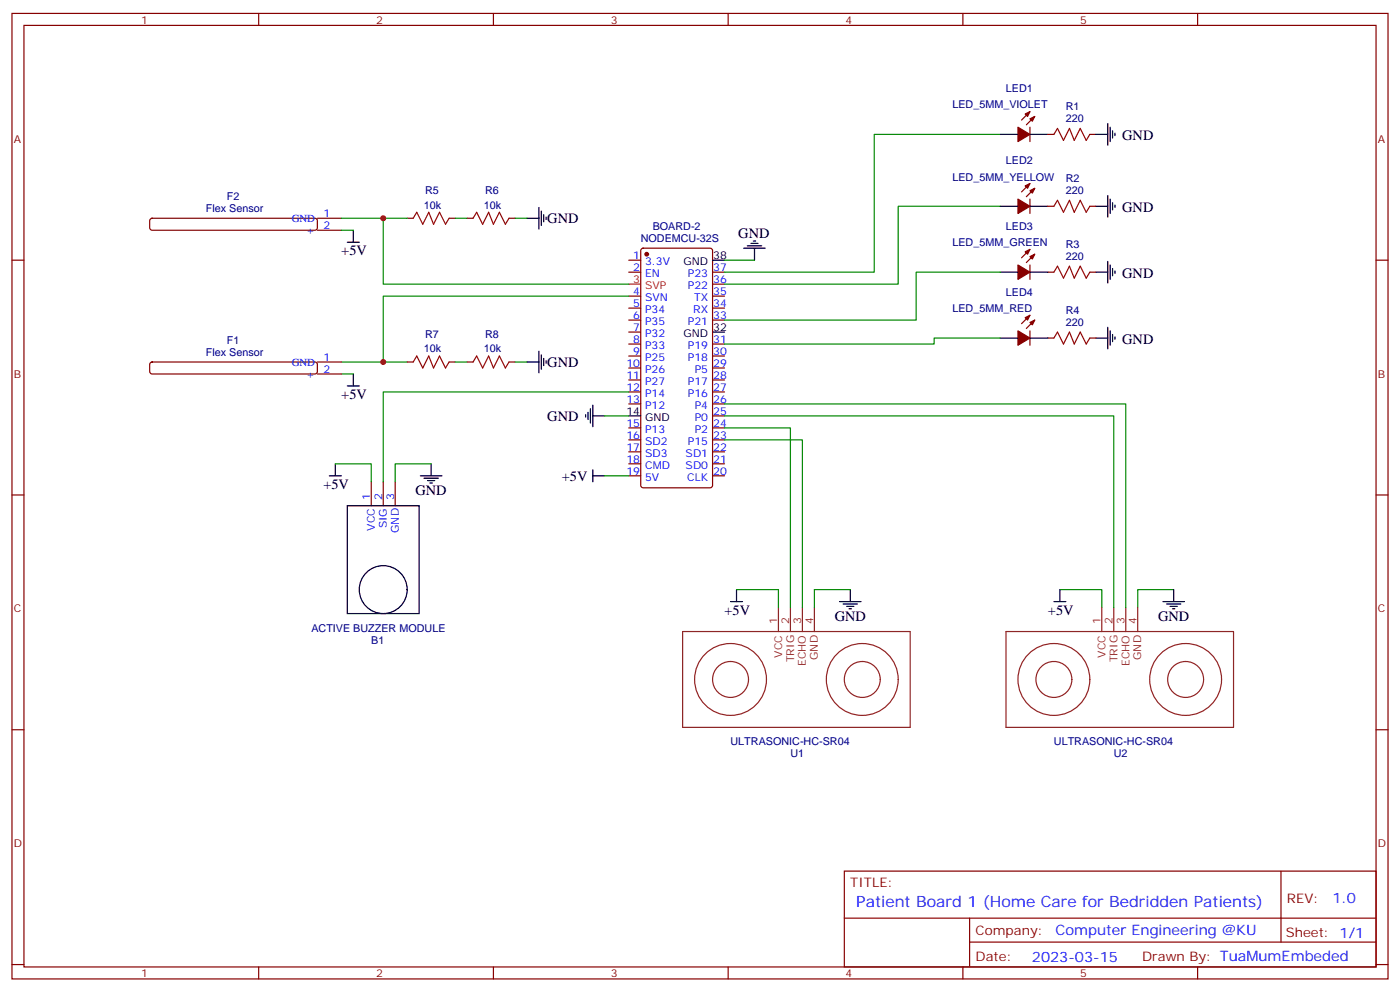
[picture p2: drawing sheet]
<svg xmlns="http://www.w3.org/2000/svg" width="412mm" height="292mm" viewBox="0 0 412 292" stroke-linecap="round" stroke-linejoin="round" font-family="sans-serif">
<g fill="none" stroke="#870000" stroke-width=".35">
<path d="M3.5 4h405.4v284.3h-405.4zM7.1 7.5h398.2v277.3h-398.2zM76.2 4v3.5M145.3 4v3.5M214.5 4v3.5M283.6 4v3.5M352.8 4v3.5M303.4 37.5v4.2M303.4 32.9l-2.5 2.4M304.8 34.3l-2.5 2.5M308.7 39.6h1.7M321 39.6h1.8"/>
<path d="M303.4 58.6v4.3M303.4 54l-2.5 2.5M304.8 55.5l-2.5 2.4M3.5 76.6h3.6M185.2 76.6h3.5M189 73.3l.4-.2h19.8l.6 .4 .1 69.4-.5 .7-20 .1-.6-.5-.1-69.4zM308.7 60.7h1.7M321 60.7h1.8M405.3 76.6h3.6M185.2 80.2h3.5M185.2 87.2h3.5M185.2 90.7h3.5"/>
<path d="M185.2 94.3h3.5M185.2 97.8h3.5M209.9 80.2h3.5M209.9 87.2h3.5M209.9 90.7h3.5M209.9 94.3h3.5M209.9 83.7h3.5M185.2 101.3h3.5M185.2 104.8h3.5M185.2 108.4h3.5M185.2 111.9h3.5M185.2 115.4h3.5"/>
<path d="M185.2 119h3.5M209.9 101.3h3.5M209.9 104.8h3.5M209.9 108.4h3.5M209.9 111.9h3.5M209.9 115.4h3.5M209.9 119h3.5M185.2 126h3.5M185.2 129.5h3.5M185.2 133.1h3.5M185.2 136.6h3.5M209.9 126h3.5"/>
<path d="M209.9 129.5h3.5M209.9 133.1h3.5M209.9 136.6h3.5M209.9 122.5h3.5M3.5 145.8h3.6M109.4 141.9v7M112.9 141.9v7M116.4 141.9v7M185.2 140.1h3.5M209.9 140.1h3.5M405.3 145.8h3.6M3.5 214.9h3.6"/>
<path d="M405.3 214.9h3.6M248.7 256.5h156.6v28.3h-156.6zM377.3 256.6v20.8M248.7 270.4h156.5M285.6 277.4h119.6M285.6 270.4v14.1M3.5 284.1h3.6M76.2 284.8v3.5M145.3 284.8v3.5M214.5 284.8v3.5M283.6 284.8v3.5M352.8 284.8v3.5"/>
<path d="M405.3 284.1h3.6"/>
</g>
<g fill="#870000" stroke="#870000" stroke-width=".35">
<path d="M302 33.6l1.4-.7-.7 1.4z"/>
<path d="M303.4 35l1.4-.7-.7 1.4z"/>
<path d="M299.9 37.5l3.5 2.1-3.5 2.1z"/>
<path d="M302 54.8l1.4-.8-.7 1.5z"/>
<path d="M303.4 56.2l1.4-.7-.7 1.4z"/>
<path d="M299.9 58.6l3.5 2.1-3.5 2.2z"/>
<circle cx="190.5" cy="74.9" r=".53"/>
</g>
<path d="M185.2 83.7h3.5" fill="none" stroke="#f00" stroke-width=".35"/>
<g fill="none" stroke="#000" stroke-width=".35">
<path d="M294.6 39.6h5.3M303.4 39.6h5.3M322.8 39.6h3.5M326.3 36.4v6.4M327 37.5v4.2M327.7 38.5v2.1M328.4 39.2v.7M326.3 57.6v6.3M327 58.6v4.3M327.7 59.7v2.1M209.9 76.6h3.5M219.1 73.1h6.3"/>
<path d="M220.1 72.4h4.3M221.2 71.7h2.1M221.9 71h.7M222.2 73.1v3.5M294.6 60.7h5.3M303.4 60.7h5.3M322.8 60.7h3.5M328.4 60.4v.7M209.9 97.8h3.5M174.6 119.3v6.4M98.8 136.6v3.5M127 136.6v3.5"/>
<path d="M172.5 122.1v.7M173.2 121.4v2.1M173.9 120.4v4.2M174.6 122.5h3.6M174.6 138.4v3.5M185.2 122.5h3.5M97 140.1h3.5M102.3 148.9h21.2v31.8h-21.2zM123.8 140.1h6.4M124.9 140.8h4.2M125.9 141.5h2.2M126.6 142.2h.8"/>
<path d="M174.6 140.1h3.6"/>
<circle cx="112.9" cy="173.6" r="7.1"/>
</g>
<path d="M310.4 39.6l1.1-1.8 1.8 3.5 1.7-3.5 1.4 3.5 1.8-3.5 1.8 3.5 1-1.7M310.4 60.7l1.1-1.7 1.8 3.5 1.7-3.5 1.4 3.5 1.8-3.5 1.8 3.5 1-1.8" fill="none" stroke="#a10000" stroke-width=".35"/>
<path d="M213.4 76.6h8.8M178.2 122.5h7M178.2 140.1h7" fill="none" stroke="#008700" stroke-width=".35"/>
<g fill="none" stroke="#8c2424" stroke-width=".35">
<path d="M229.3 178.9v7.1M232.8 178.9v7.1M236.4 178.9v7.1M239.9 178.9v7.1M201.1 186h67v28.2h-67z"/>
<circle cx="215.2" cy="200.1" r="10.6"/>
<circle cx="215.2" cy="200.1" r="5.3"/>
<circle cx="254" cy="200.1" r="10.6"/>
<circle cx="254" cy="200.1" r="5.3"/>
</g>
<path d="M44.3 64.5l.5-.2h48l.6 .4 .1 2.4-.2 .5-.5 .2h-48l-.5-.2-.2-.5v-2.1z" fill="#fff" stroke="#870000" stroke-width=".35"/>
<g fill="none" stroke="#870000" stroke-width=".35">
<path d="M93.5 64.3h7M93.5 67.8h7M119.9 64.3h1.8M132.3 64.3h1.8M137.6 64.3h1.7M149.9 64.3h1.8M303.4 78v4.3M303.4 73.4l-2.5 2.5M304.8 74.9l-2.5 2.4M303.4 97.4v4.3M303.4 92.9l-2.5 2.4M304.8 94.3l-2.5 2.4"/>
<path d="M308.7 99.6h1.7M308.7 80.2h1.7M321 99.6h1.8M321 80.2h1.8M119.9 106.6h1.8M132.3 106.6h1.8M137.6 106.6h1.7M149.9 106.6h1.8"/>
</g>
<g fill="none" stroke="#000" stroke-width=".35">
<path d="M102.3 71.3h3.5M104.1 67.8v3.5M155.2 64.3h3.5M158.7 61.1v6.4M159.5 62.2v4.2M160.2 63.2v2.1M160.9 63.9v.7M326.3 77v6.3M327 78v4.3M327.7 79.1v2.1M328.4 79.8v.7M294.6 99.6h5.3"/>
<path d="M294.6 80.2h5.3M303.4 99.6h5.3M303.4 80.2h5.3M322.8 99.6h3.5M322.8 80.2h3.5M326.3 96.4v6.3M327 97.4v4.3M327.7 98.5v2.1M328.4 99.2v.7M102.3 113.7h3.5M104.1 110.1v3.6M155.2 106.6h3.5"/>
<path d="M158.7 103.4v6.4M159.5 104.5v4.2M160.2 105.6v2.1M160.9 106.3v.7"/>
</g>
<path d="M121.7 64.3l1.1-1.8 1.7 3.5 1.8-3.5 1.4 3.5 1.8-3.5 1.7 3.5 1.1-1.7M139.3 64.3l1.1-1.8 1.8 3.5 1.7-3.5 1.4 3.5 1.8-3.5 1.8 3.5 1-1.7M310.4 99.6l1.1-1.8 1.8 3.5 1.7-3.5 1.4 3.5 1.8-3.5 1.8 3.5 1-1.7M310.4 80.2l1.1-1.8 1.8 3.5 1.7-3.5 1.4 3.5 1.8-3.5 1.8 3.5 1-1.7M121.7 106.6l1.1-1.8 1.7 3.6 1.8-3.6 1.4 3.6 1.8-3.6 1.7 3.6 1.1-1.8M139.3 106.6l1.1-1.8 1.8 3.6 1.7-3.6 1.4 3.6 1.8-3.6 1.8 3.6 1-1.8" fill="none" stroke="#a10000" stroke-width=".35"/>
<g fill="#870000" stroke="#870000" stroke-width=".35">
<path d="M302 93.6l1.4-.7-.7 1.4z"/>
<path d="M303.4 95l1.4-.7-.7 1.4z"/>
<path d="M299.9 97.4l3.5 2.2-3.5 2.1z"/>
<path d="M302 74.2l1.4-.8-.7 1.5z"/>
<path d="M303.4 75.6l1.4-.7-.7 1.4z"/>
<path d="M299.9 78l3.5 2.2-3.5 2.1z"/>
</g>
<path d="M100.5 67.8h3.6M100.5 64.3h19.4M112.9 64.3v19.4h72.3M134.1 64.3h3.5M151.7 64.3h3.5M100.5 106.6h19.4M100.5 110.1h3.6M134.1 106.6h3.5M151.7 106.6h3.5" fill="none" stroke="#008700" stroke-width=".35"/>
<path d="M44.3 106.8l.5-.2h48l.6 .4 .1 2.4-.2 .5-.5 .2h-48l-.5-.2-.2-.5v-2.1z" fill="#fff" stroke="#870000" stroke-width=".35"/>
<path d="M93.5 106.6h7M93.5 110.1h7" fill="none" stroke="#870000" stroke-width=".35"/>
<g fill="none" stroke="#008700" stroke-width=".35">
<path d="M294.6 39.6h-37.1v40.6h-44.1M294.6 60.7h-30v23h-51.2M185.2 87.2h-72.3v19.4M294.6 80.2h-24.7v14.1h-56.5M294.6 99.6h-19.4v1.7h-61.8M185.2 115.4h-72.3v26.5M213.4 119h118.2v59.9M98.8 136.6h10.6v5.3M127 136.6h-10.6v5.3M213.4 129.5h23v49.4M213.4 126h19.4v52.9M213.4 122.5h114.7v56.4"/>
<path d="M217 173.6h12.3v5.3M250.5 173.6h-10.6v5.3M312.2 173.6h12.4v5.3M345.7 173.6h-10.6v5.3"/>
</g>
<g fill="none" stroke="#000" stroke-width=".35">
<path d="M215.2 177.2h3.5M217 173.6v3.6M247.3 177.2h6.3M248.4 177.9h4.2M249.4 178.6h2.1M250.1 179.3h.7M250.5 173.6v3.6M310.4 177.2h3.6M312.2 173.6v3.6M342.5 177.2h6.4M343.6 177.9h4.2M344.7 178.6h2.1"/>
<path d="M345.4 179.3h.7M345.7 173.6v3.6"/>
</g>
<g fill="none" stroke="#8c2424" stroke-width=".35">
<path d="M324.6 178.9v7.1M328.1 178.9v7.1M331.6 178.9v7.1M335.1 178.9v7.1M296.3 186h67.1v28.2h-67.1z"/>
<circle cx="310.4" cy="200.1" r="10.6"/>
<circle cx="310.4" cy="200.1" r="5.3"/>
<circle cx="349.2" cy="200.1" r="10.6"/>
<circle cx="349.2" cy="200.1" r="5.3"/>
</g>
<g fill="#c00">
<circle cx="112.9" cy="64.3" r=".88"/>
<circle cx="112.9" cy="106.6" r=".88"/>
</g>
<text font-size="4.6" fill="#00f" x="252.2" y="267.1">Patient Board 1 (Home Care for Bedridden Patients)</text>
<g font-size="4.2">
<text x="330.6" y="41.3">GND</text>
<text x="161.2" y="65.7">GND</text>
<text x="330.6" y="62.5">GND</text>
<text x="217.5" y="69.9">GND</text>
<text x="100.5" y="75.2">+5V</text>
<text x="330.6" y="81.9">GND</text>
<text x="330.6" y="101.3">GND</text>
<text x="161.2" y="108">GND</text>
<text x="100.5" y="117.5">+5V</text>
<text x="161.2" y="123.9">GND</text>
<text x="165.5" y="141.6">+5V</text>
<text x="95.2" y="144">+5V</text>
<text x="122.4" y="145.8">GND</text>
<text x="213.4" y="181">+5V</text>
<text x="245.9" y="182.8">GND</text>
<text x="308.7" y="181">+5V</text>
<text x="341.1" y="182.8">GND</text>
</g>
<g font-size="4.2" fill="#00f">
<text x="392.5" y="265.8">1.0</text>
<text x="310.9" y="275.4">Computer Engineering @KU</text>
<text x="304" y="283.2">2023-03-15</text>
</g>
<g font-size="3.9" fill="#800">
<text x="250.5" y="261.1">TITLE:</text>
<text x="379.1" y="265.8">REV:</text>
<text x="287.4" y="275.3">Company:</text>
<text x="378.7" y="275.9">Sheet: 1/1</text>
<text x="287.4" y="283">Date:</text>
<text x="336.4" y="283.1">Drawn By: TuaMumEmbeded</text>
</g>
<g font-size="3.2" fill="#800">
<text x="41.6" y="6.9">1</text>
<text x="110.8" y="6.9">2</text>
<text x="179.9" y="6.9">3</text>
<text x="249.1" y="6.9">4</text>
<text x="318.2" y="6.9">5</text>
<text x="4.1" y="42.1">A</text>
<text x="405.9" y="42.1">A</text>
<text x="4.1" y="111.2">B</text>
<text x="405.9" y="111.2">B</text>
<text x="4.1" y="180.3">C</text>
<text x="405.9" y="180.3">C</text>
<text x="4.1" y="249.5">D</text>
<text x="405.9" y="249.5">D</text>
<text x="41.6" y="287.8">1</text>
<text x="110.8" y="287.8">2</text>
<text x="179.9" y="287.8">3</text>
<text x="249.1" y="287.8">4</text>
<text x="318.2" y="287.8">5</text>
</g>
<g font-size="3.2" fill="#000080">
<text x="296.3" y="27.2">LED1</text>
<text x="280.6" y="31.9">LED_5MM_VIOLET</text>
<text x="314" y="32.5">R1</text>
<text x="314" y="36.1">220</text>
<text x="280.6" y="53.2">LED_5MM_YELLOW</text>
<text x="296.3" y="48.4">LED2</text>
<text x="314" y="53.7">R2</text>
<text x="66.9" y="59">F2</text>
<text x="125.2" y="57.2">R5</text>
<text x="142.9" y="57.2">R6</text>
<text x="314" y="57.2">220</text>
<text x="60.7" y="62.5">Flex Sensor</text>
<text x="124.9" y="61.5">10k</text>
<text x="142.5" y="61.5">10k</text>
<text x="188.7" y="71.3">NODEMCU-32S</text>
<text x="192.3" y="67.8">BOARD-2</text>
<text x="296.3" y="67.8">LED3</text>
<text x="280.6" y="72.4">LED_5MM_GREEN</text>
<text x="314" y="76.6">220</text>
<text x="314" y="73.1">R3</text>
<text x="296.3" y="87.2">LED4</text>
<text x="280.6" y="92">LED_5MM_RED</text>
<text x="314" y="92.5">R4</text>
<text x="66.9" y="101.3">F1</text>
<text x="125.2" y="99.6">R7</text>
<text x="142.9" y="99.6">R8</text>
<text x="314" y="96">220</text>
<text x="60.7" y="104.8">Flex Sensor</text>
<text x="124.9" y="103.8">10k</text>
<text x="142.5" y="103.8">10k</text>
<text x="91.7" y="186">ACTIVE BUZZER MODULE</text>
<text x="109.4" y="189.5">B1</text>
<text x="215.2" y="219.5">ULTRASONIC-HC-SR04</text>
<text x="310.4" y="219.5">ULTRASONIC-HC-SR04</text>
<text x="232.8" y="223">U1</text>
<text x="328.1" y="223">U2</text>
</g>
<g font-size="3.2" fill="#00f">
<text x="85.9" y="65.3">GND</text>
<text x="95.2" y="63.9">1</text>
<text x="90.2" y="68.9">+</text>
<text x="95.2" y="67.5">2</text>
<text x="186.5" y="76.3">1</text>
<text x="186.5" y="79.8">2</text>
<text x="190" y="78">3.3V</text>
<text x="190" y="81.6">EN</text>
<text x="202.6" y="81.6">P23</text>
<text x="210.1" y="83.3">36</text>
<text x="210.1" y="79.8">37</text>
<text x="186.5" y="86.9">4</text>
<text x="190" y="88.6">SVN</text>
<text x="202.6" y="85.1">P22</text>
<text x="204.5" y="88.6">TX</text>
<text x="210.1" y="86.9">35</text>
<text x="186.5" y="90.4">5</text>
<text x="186.5" y="93.9">6</text>
<text x="190" y="92.1">P34</text>
<text x="190" y="95.7">P35</text>
<text x="202.6" y="95.7">P21</text>
<text x="204.2" y="92.1">RX</text>
<text x="210.1" y="93.9">33</text>
<text x="210.1" y="90.4">34</text>
<text x="186.5" y="97.4">7</text>
<text x="186.5" y="101">8</text>
<text x="190" y="99.2">P32</text>
<text x="210.1" y="101">31</text>
<text x="85.9" y="107.7">GND</text>
<text x="95.2" y="106.3">1</text>
<text x="186.5" y="104.5">9</text>
<text x="190" y="102.7">P33</text>
<text x="190" y="106.3">P25</text>
<text x="202.6" y="106.3">P18</text>
<text x="202.6" y="102.7">P19</text>
<text x="210.1" y="104.5">30</text>
<text x="90.2" y="111.2">+</text>
<text x="95.2" y="109.8">2</text>
<text x="184.5" y="108">10</text>
<text x="184.5" y="111.5">11</text>
<text x="190" y="109.8">P26</text>
<text x="190" y="113.3">P27</text>
<text x="202.6" y="113.3">P17</text>
<text x="204.7" y="109.8">P5</text>
<text x="210.1" y="111.5">28</text>
<text x="210.1" y="108">29</text>
<text x="184.5" y="115.1">12</text>
<text x="184.5" y="118.6">13</text>
<text x="190" y="116.8">P14</text>
<text x="202.6" y="116.8">P16</text>
<text x="210.1" y="118.6">26</text>
<text x="210.1" y="115.1">27</text>
<text x="184.5" y="125.7">15</text>
<text x="190" y="120.4">P12</text>
<text x="204.7" y="123.9">P0</text>
<text x="204.7" y="120.4">P4</text>
<text x="210.1" y="125.7">24</text>
<text x="210.1" y="122.1">25</text>
<text x="184.5" y="129.2">16</text>
<text x="190" y="127.4">P13</text>
<text x="190" y="131">SD2</text>
<text x="202.6" y="131">P15</text>
<text x="204.7" y="127.4">P2</text>
<text x="210.1" y="129.2">23</text>
<text x="184.5" y="132.7">17</text>
<text x="184.5" y="136.2">18</text>
<text x="190" y="134.5">SD3</text>
<text x="202" y="134.5">SD1</text>
<text x="210.1" y="136.2">21</text>
<text x="210.1" y="132.7">22</text>
<text x="184.5" y="139.8">19</text>
<text x="190" y="138">CMD</text>
<text x="190" y="141.5">5V</text>
<text x="202" y="138">SD0</text>
<text x="202.4" y="141.5">CLK</text>
<text x="210.1" y="139.8">20</text>
<text x="109" y="147.2" transform="rotate(-90 109 147.2)">1</text>
<text x="112.5" y="147.2" transform="rotate(-90 112.5 147.2)">2</text>
<text x="116.1" y="147.2" transform="rotate(-90 116.1 147.2)">3</text>
<text x="113.9" y="155.6" transform="rotate(-90 113.9 155.6)">SIG</text>
<text x="110.4" y="156.2" transform="rotate(-90 110.4 156.2)">VCC</text>
<text x="117.5" y="156.9" transform="rotate(-90 117.5 156.9)">GND</text>
</g>
<g font-size="3.2">
<text x="210.1" y="76.3">38</text>
<text x="201.3" y="78">GND</text>
<text x="201.3" y="99.2">GND</text>
<text x="210.1" y="97.4">32</text>
<text x="184.5" y="122.1">14</text>
<text x="190" y="123.9">GND</text>
</g>
<g font-size="3.2" fill="#f00">
<text x="186.5" y="83.3">3</text>
<text x="190" y="85.1">SVP</text>
</g>
<g font-size="3.2" fill="#8d2323">
<text x="229" y="183.9" transform="rotate(-90 229 183.9)">1</text>
<text x="232.5" y="183.9" transform="rotate(-90 232.5 183.9)">2</text>
<text x="236" y="183.9" transform="rotate(-90 236 183.9)">3</text>
<text x="239.5" y="183.9" transform="rotate(-90 239.5 183.9)">4</text>
<text x="324.2" y="183.9" transform="rotate(-90 324.2 183.9)">1</text>
<text x="327.7" y="183.9" transform="rotate(-90 327.7 183.9)">2</text>
<text x="331.3" y="183.9" transform="rotate(-90 331.3 183.9)">3</text>
<text x="334.8" y="183.9" transform="rotate(-90 334.8 183.9)">4</text>
<text x="230.4" y="193.6" transform="rotate(-90 230.4 193.6)">VCC</text>
<text x="233.9" y="195" transform="rotate(-90 233.9 195)">TRIG</text>
<text x="237.4" y="196.1" transform="rotate(-90 237.4 196.1)">ECHO</text>
<text x="240.9" y="194.3" transform="rotate(-90 240.9 194.3)">GND</text>
<text x="325.6" y="193.6" transform="rotate(-90 325.6 193.6)">VCC</text>
<text x="329.1" y="195" transform="rotate(-90 329.1 195)">TRIG</text>
<text x="332.7" y="196.1" transform="rotate(-90 332.7 196.1)">ECHO</text>
<text x="336.2" y="194.3" transform="rotate(-90 336.2 194.3)">GND</text>
</g>
</svg>
